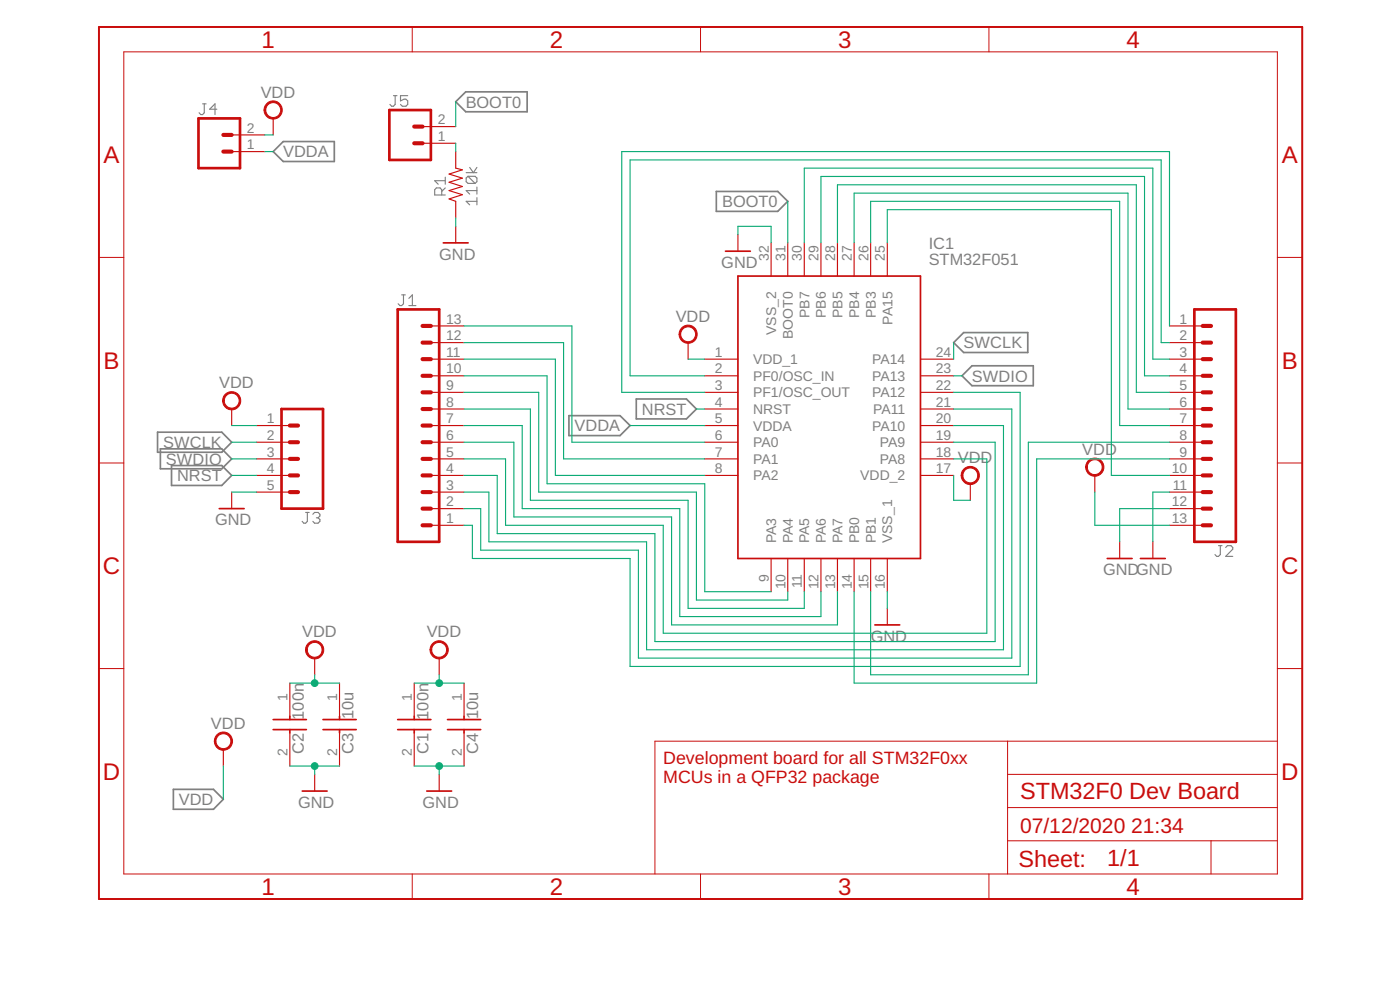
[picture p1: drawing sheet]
<svg xmlns="http://www.w3.org/2000/svg" width="210mm" height="148mm" viewBox="0 0 210 148" stroke-linecap="round" stroke-linejoin="round" font-family="sans-serif">
<g fill="none" stroke="#808080" stroke-width=".17">
<path d="M30.4 15.6h.5M30.6 15.6v1.3l-.2 .3h-.3l-.3-.3M32.5 16.4h-1.1l.8-.8v1.6M59 14.3h.5M59.2 14.3v1.3l-.2 .3h-.3l-.2-.3M61.1 14.3h-1.1v.8l.6-.2h.3l.2 .2v.5l-.2 .3h-.6l-.3-.3M66.2 29.2v-.8l-.2-.2h-.6l-.2 .2v.8h1.6M66.8 28.2l-.6 .5M66.8 27.1h-1.6l.5 .5M66.8 26.5v1.1M69.9 25.9h1.6M70.2 26.4h1l.3 .3v.5l-.3 .3"/>
<path d="M70.2 26.4l-.3 .3v.5l.3 .3h1M70.2 26.4l1 1.1M70.4 25.1l.6 .8 .5-.8M71.5 30.2h-1.6l.5 .5M71.5 28v1.1M71.5 29.6v1.1M71.5 28.6h-1.6l.5 .5M60.2 44.2h.6M60.5 44.2v1.3l-.3 .3h-.2l-.3-.3M61.3 45.8h1.1M61.3 44.7l.5-.5v1.6M45.8 76.8h.6"/>
<path d="M46.1 76.8v1.3l-.3 .3h-.2l-.3-.3M46.9 77l.3-.2h.5l.3 .2v.3l-.3 .3M47.4 77.6h.3M47.7 77.6l.3 .2v.3l-.3 .3h-.5l-.3-.3M182.7 81.7h.5M183 81.7v1.4l-.3 .3h-.3l-.2-.3M183.8 82l.2-.3h.6l.2 .3v.3l-1 1.1h1"/>
</g>
<path d="M68.3 15.2l1.5-1.4h9.2v2.9h-9.2zM41 22.7l1.5-1.5h7.6v3h-7.6zM107.4 28.7h9.2l1.5 1.5-1.5 1.5h-9.2zM95.4 59.8h7.5l1.5 1.5-1.5 1.5h-7.5zM143 51.3l1.5-1.5h9.6v3h-9.6zM144.2 56.3l1.5-1.5h9.2v3h-9.2zM23.6 64.7h9.7l1.4 1.6-1.4 1.5h-9.7zM24 67.2h9.3l1.4 1.5-1.4 1.5h-9.3zM25.7 69.7h7.6l1.4 1.5-1.4 1.5h-7.6zM85.3 62.3h7.7l1.5 1.5-1.5 1.5h-7.7zM26 118.3h6l1.5 1.4-1.5 1.5h-6z" fill="none" stroke="#808080" stroke-width=".25"/>
<g fill="none" stroke="#c90d0c" stroke-width=".25">
<path d="M66.5 36.4h3.7M108.8 37.6h3.7M110.6 41.4h27.4v42.3h-27.4zM32.9 76.2h3.7M131.2 93.6h3.7M166 83.7h3.7M171 83.7h3.7M41 107.8h4.9M41 109.3h4.9M43.5 107.3v.5M43.5 109.3v.5M45.3 118.5h3.7"/>
<path d="M48.4 107.8h5M48.4 109.3h5M50.9 107.3v.5M50.9 109.3v.5M59.6 107.8h5M59.6 109.3h5M62.1 107.3v.5M62.1 109.3v.5M64 118.5h3.7M67.1 107.8h5M67.1 109.3h5M69.6 107.3v.5"/>
<path d="M69.6 109.3v.5"/>
</g>
<g fill="none" stroke="#c90d0c" stroke-width=".17">
<path d="M41 17.7v2.5M63.4 19h4.9M34.7 22.7h5M34.7 20.2h5M63.4 21.5h4.9M68.3 22.7v2.5l1 .2-2 .7 2 .6-2 .6 2 .6-2 .7 2 .6-2 .6 1 .4v2.5M68.3 33.9v2.5M110.6 35.2v2.4M115.6 36.4v5M118.1 36.4v5M120.6 36.4v5M123.1 36.4v5"/>
<path d="M125.6 36.4v5M128.1 36.4v5M130.5 36.4v5M133 36.4v5M64.6 53.8h5M64.6 56.3h5M64.6 58.8h5M64.6 51.3h5M64.6 48.8h5M103.2 51.3v2.5M105.7 53.8h4.9M105.7 56.3h4.9"/>
<path d="M105.7 58.8h4.9M138 53.8h5M138 56.3h5M138 58.8h5M175.3 53.8h5M175.3 56.3h5M175.3 58.8h5M175.3 51.3h5M175.3 48.8h5M34.7 61.3v2.5M34.7 73.7v2.5M38.5 63.8h5"/>
<path d="M38.5 66.3h5M38.5 68.7h5M38.5 71.2h5M38.5 73.7h5M64.6 61.3h5M64.6 63.8h5M64.6 66.3h5M64.6 68.7h5M64.6 71.2h5M64.6 78.7h5M64.6 76.2h5M64.6 73.7h5"/>
<path d="M105.7 61.3h4.9M105.7 63.8h4.9M105.7 66.3h4.9M105.7 68.7h4.9M105.7 71.2h4.9M138 61.3h5M138 63.8h5M138 66.3h5M138 68.7h5M138 71.2h5M145.5 72.5v2.5M164.1 71.2v2.5"/>
<path d="M175.3 61.3h5M175.3 63.8h5M175.3 66.3h5M175.3 68.7h5M175.3 71.2h5M175.3 78.7h5M175.3 76.2h5M175.3 73.7h5M47.2 98.6v2.5M65.8 98.6v2.5M115.6 83.7v4.9M118.1 83.7v4.9"/>
<path d="M120.6 83.7v4.9M123.1 83.7v4.9M125.6 83.7v4.9M128.1 83.7v4.9M130.5 83.7v4.9M133 83.7v4.9M133 91.1v2.5M167.9 81.2v2.5M172.8 81.2v2.5M33.5 112.3v2.5M43.5 102.3v5M43.5 109.8v5"/>
<path d="M47.2 116v2.5M50.9 102.3v5M50.9 109.8v5M62.1 102.3v5M62.1 109.8v5M65.8 116v2.5M69.6 102.3v5M69.6 109.8v5"/>
</g>
<path d="M29.8 17.7h6.2v7.5h-6.2zM58.4 16.5h6.2v7.5h-6.2zM59.6 46.4h6.2v34.8h-6.2zM179.1 46.4h6.2v34.8h-6.2zM42.2 61.3h6.2v14.9h-6.2z" fill="none" stroke="#c90d0c" stroke-width=".4"/>
<g fill="none" stroke="#c90d0c" stroke-width=".61">
<path d="M62.1 19h1.3M33.5 20.2h1.2M33.5 22.7h1.2M62.1 21.5h1.3M63.4 58.8h1.2M63.4 56.3h1.2M63.4 53.8h1.2M63.4 51.3h1.2M63.4 48.8h1.2M180.3 58.8h1.3M180.3 56.3h1.3M180.3 53.8h1.3"/>
<path d="M180.3 51.3h1.3M180.3 48.8h1.3M43.5 73.7h1.2M43.5 68.7h1.2M43.5 71.2h1.2M43.5 66.3h1.2M43.5 63.8h1.2M63.4 73.7h1.2M63.4 76.2h1.2M63.4 78.7h1.2M63.4 68.7h1.2M63.4 71.2h1.2"/>
<path d="M63.4 66.3h1.2M63.4 63.8h1.2M63.4 61.3h1.2M180.3 73.7h1.3M180.3 76.2h1.3M180.3 78.7h1.3M180.3 68.7h1.3M180.3 71.2h1.3M180.3 66.3h1.3M180.3 63.8h1.3M180.3 61.3h1.3"/>
</g>
<g fill="#c90d0c" stroke="#c90d0c" stroke-width=".15">
<path d="M102.2 49.1a1.36 1.36 0 0 1 2.1 .3 1.36 1.36 0 0 1-.7 2 1.36 1.36 0 0 1-1.8-1.3h.2a1.13 1.13 0 0 1 1.6-1.1 1.13 1.13 0 0 1 .3 1.9 1.13 1.13 0 0 1-1.8-.5l-.1-.3h-.2l.1-.4z" fill-rule="evenodd"/>
<path d="M144.5 70.3a1.37 1.37 0 0 1 2.1 .2 1.37 1.37 0 0 1-.8 2.1 1.37 1.37 0 0 1-1.7-1.4h.3a1.11 1.11 0 0 1 1.5-1 1.11 1.11 0 0 1 .3 1.8 1.11 1.11 0 0 1-1.8-.5v-.3h-.3l.2-.6z" fill-rule="evenodd"/>
<path d="M163.1 69a1.37 1.37 0 0 1 2.2 .2 1.37 1.37 0 0 1-.8 2.1 1.37 1.37 0 0 1-1.7-1.3h.2a1.12 1.12 0 0 1 1.7-1 1.12 1.12 0 0 1 .1 1.9 1.12 1.12 0 0 1-1.8-.6v-.3h-.2v-.4z" fill-rule="evenodd"/>
<path d="M33.7 59.1a1.37 1.37 0 0 1 2.2 .2 1.37 1.37 0 0 1-.8 2.1 1.37 1.37 0 0 1-1.7-1.4h.2a1.13 1.13 0 0 1 1.6-1 1.13 1.13 0 0 1 .3 1.8 1.13 1.13 0 0 1-1.8-.5l-.1-.3h-.2l.1-.6z" fill-rule="evenodd"/>
<path d="M32.5 110.1a1.36 1.36 0 0 1 2.2 .2 1.36 1.36 0 0 1-.8 2 1.36 1.36 0 0 1-1.8-1.3h.3a1.13 1.13 0 0 1 1.5-1 1.13 1.13 0 0 1 .3 1.9 1.13 1.13 0 0 1-1.8-.6v-.3h-.3l.1-.3z" fill-rule="evenodd"/>
<path d="M46.2 96.4a1.37 1.37 0 0 1 2.2 .3 1.37 1.37 0 0 1-.9 2 1.37 1.37 0 0 1-1.7-1.4h.3a1.11 1.11 0 0 1 1.5-1 1.11 1.11 0 0 1 .3 1.9 1.11 1.11 0 0 1-1.8-.6v-.3h-.3l.2-.6z" fill-rule="evenodd"/>
<path d="M64.9 96.4a1.37 1.37 0 0 1 2.1 .3 1.37 1.37 0 0 1-.8 2 1.37 1.37 0 0 1-1.7-1.4h.2a1.12 1.12 0 0 1 1.7-.9 1.12 1.12 0 0 1 .1 1.9 1.12 1.12 0 0 1-1.8-.7v-.3h-.2l.1-.6z" fill-rule="evenodd"/>
<path d="M40 15.6a1.37 1.37 0 0 1 2.1 .2 1.37 1.37 0 0 1-.8 2 1.37 1.37 0 0 1-1.7-1.3h.2a1.13 1.13 0 0 1 1.6-1.1 1.13 1.13 0 0 1 .3 1.9 1.13 1.13 0 0 1-1.8-.5l-.1-.3h-.2l.2-.7z" fill-rule="evenodd"/>
</g>
<g fill="none" stroke="#c90d0c" stroke-width=".15">
<path d="M18.6 7.8h172.9v123.1h-172.9zM61.8 4v3.8M105 4v3.8M148.3 4v3.8M14.8 38.6h3.8M191.5 38.6h3.7M14.8 69.4h3.8M191.5 69.4h3.7M14.8 100.2h3.8M151.1 111v19.9M151.1 116h40.4M191.5 111h-93.3v19.9"/>
<path d="M191.5 100.2h3.7M61.8 130.9v3.8M105 130.9v3.8M148.3 130.9v3.8M151.1 126h40.4M151.1 121h40.4M181.6 126v4.9"/>
</g>
<path d="M14.8 4h180.4v130.7h-180.4z" fill="none" stroke="#c90d0c" stroke-width=".3"/>
<g fill="none" stroke="#0dab76" stroke-width=".17">
<path d="M68.3 15.2v3.8M39.7 20.2h1.3M39.7 22.7h1.3M68.3 21.5v1.2M68.3 32.7v1.2M110.6 35.2v-1.3h5v2.5M118.1 30.2v6.2M120.6 36.4v-11.2h52.2v28.6h2.5M123.1 36.4v-10h48.5v29.9h3.7M125.6 36.4v-8.7h44.8v31.1h4.9M128.1 36.4v-7.5h41v32.4h6.2M130.5 36.4v-6.2h37.4v33.6h7.4"/>
<path d="M133 36.4v-5h33.6v39.8h8.7M69.6 53.8h13.7v17.4h22.4M69.6 48.8h16.1v17.5h20M69.6 56.3h12.4v16.2h23.7v16.1h9.9M69.6 51.3h14.9v17.4h21.2M69.6 58.8h11.2v14.9h23.6v16.2h13.7v-1.3M103.2 53.8h2.5M143 51.3v2.5M143 58.8h10v41h-58.5v-16.1h-23.7v-5h-1.2M143 56.3h1.2M175.3 51.3h-1.2v-27.3h-79.6v32.3h11.2M175.3 48.8v-26.1h-82.1v36.1h12.5"/>
<path d="M34.7 63.8h3.8M34.7 66.3h3.8M34.7 68.7h3.8M34.7 71.2h3.8M34.7 73.7h3.8M69.6 61.3h9.9v13.7h23.7v16.1h17.4v-2.5M69.6 63.8h8.7v12.4h23.6v16.2h21.2v-3.8M69.6 68.7h6.2v10h23.6v16.2h48.6v-26.2h-5M69.6 66.3h7.4v11.1h23.7v16.2h24.9v-5M94.5 63.8h11.2M104.4 61.3h1.3M143 71.2v3.8h2.5"/>
<path d="M143 63.8h7.5v33.5h-53.6v-16.1h-23.6v-7.5h-3.7M143 66.3h6.2v29.8h-51v-16.2h-23.7v-8.7h-4.9M143 61.3h8.7v37.3h-56v-16.2h-23.6v-6.2h-2.5M164.1 73.7v5h11.2M175.3 68.7h-19.9v33.6h-27.3v-13.7M175.3 66.3h-21.1v34.8h-23.7v-12.5M175.3 73.7h-2.5v7.5M175.3 76.2h-7.4v5M133 88.6v2.5M33.5 114.8v4.9M43.5 102.3h7.4M43.5 114.8h7.4"/>
<path d="M47.2 101.1v1.2M47.2 114.8v1.2M62.1 102.3h7.5M62.1 114.8h7.5M65.8 101.1v1.2M65.8 114.8v1.2"/>
</g>
<g fill="#0dab76" stroke="#0dab76" stroke-width=".15">
<circle cx="65.8" cy="102.3" r=".51"/>
<circle cx="47.2" cy="102.3" r=".51"/>
<circle cx="65.8" cy="114.8" r=".51"/>
<circle cx="47.2" cy="114.8" r=".51"/>
</g>
<g font-size="3.6" fill="#c90d0c">
<text x="39.2" y="7.2">1</text>
<text x="82.4" y="7.2">2</text>
<text x="125.7" y="7.2">3</text>
<text x="168.9" y="7.2">4</text>
<text x="15.5" y="24.4">A</text>
<text x="192.2" y="24.4">A</text>
<text x="15.5" y="55.2">B</text>
<text x="192.2" y="55.2">B</text>
<text x="15.4" y="86">C</text>
<text x="192.1" y="86">C</text>
<text x="15.4" y="116.8">D</text>
<text x="192.1" y="116.8">D</text>
<text x="39.2" y="134.1">1</text>
<text x="82.4" y="134.1">2</text>
<text x="125.7" y="134.1">3</text>
<text x="168.9" y="134.1">4</text>
</g>
<g font-size="3.5" fill="#c90d0c">
<text x="152.9" y="119.7">STM32F0 Dev Board</text>
<text x="152.7" y="129.8">Sheet:</text>
<text x="166" y="129.7">1/1</text>
</g>
<g font-size="3.2" fill="#c90d0c">
<text x="152.9" y="124.7">07/12/2020</text>
<text x="169.6" y="124.7">21:34</text>
</g>
<g font-size="2.7" fill="#c90d0c">
<text x="99.4" y="114.4">Development board for all STM32F0xx</text>
<text x="99.4" y="117.3">MCUs in a QFP32 package</text>
</g>
<g font-size="2.5" fill="#808080">
<text x="39.1" y="14.6">VDD</text>
<text x="69.8" y="16.1">BOOT0</text>
<text x="42.5" y="23.6">VDDA</text>
<text x="108.3" y="31">BOOT0</text>
<text x="65.8" y="38.9">GND</text>
<text x="108.1" y="40.1">GND</text>
<text x="139.3" y="39.7">STM32F051</text>
<text x="139.3" y="37.3">IC1</text>
<text x="101.3" y="48.2">VDD</text>
<text x="144.5" y="52.2">SWCLK</text>
<text x="32.9" y="58.2">VDD</text>
<text x="145.7" y="57.2">SWDIO</text>
<text x="86.2" y="64.6">VDDA</text>
<text x="96.2" y="62.1">NRST</text>
<text x="24.5" y="67.1">SWCLK</text>
<text x="24.9" y="69.6">SWDIO</text>
<text x="143.6" y="69.4">VDD</text>
<text x="162.3" y="68.1">VDD</text>
<text x="26.6" y="72.1">NRST</text>
<text x="32.2" y="78.7">GND</text>
<text x="165.4" y="86.2">GNDGND</text>
<text x="45.3" y="95.5">VDD</text>
<text x="64" y="95.5">VDD</text>
<text x="130.5" y="96.1">GND</text>
<text x="45.6" y="107.8" transform="rotate(-90 45.6 107.8)">100n</text>
<text x="53" y="107.7" transform="rotate(-90 53 107.7)">10u</text>
<text x="64.2" y="107.8" transform="rotate(-90 64.2 107.8)">100n</text>
<text x="71.7" y="107.7" transform="rotate(-90 71.7 107.7)">10u</text>
<text x="31.6" y="109.2">VDD</text>
<text x="45.6" y="112.9" transform="rotate(-90 45.6 112.9)">C2</text>
<text x="53" y="112.9" transform="rotate(-90 53 112.9)">C3</text>
<text x="64.2" y="112.9" transform="rotate(-90 64.2 112.9)">C1</text>
<text x="71.7" y="112.9" transform="rotate(-90 71.7 112.9)">C4</text>
<text x="26.8" y="120.6">VDD</text>
<text x="44.7" y="121">GND</text>
<text x="63.4" y="121">GND</text>
</g>
<g font-size="2.1" fill="#808080">
<text x="37" y="22.4">1</text>
<text x="37" y="19.9">2</text>
<text x="65.6" y="21.1">1</text>
<text x="65.6" y="18.6">2</text>
<text x="115.3" y="39.1" transform="rotate(-90 115.3 39.1)">32</text>
<text x="117.8" y="39.1" transform="rotate(-90 117.8 39.1)">31</text>
<text x="120.2" y="39.1" transform="rotate(-90 120.2 39.1)">30</text>
<text x="122.7" y="39.1" transform="rotate(-90 122.7 39.1)">29</text>
<text x="125.2" y="39.1" transform="rotate(-90 125.2 39.1)">28</text>
<text x="127.7" y="39.1" transform="rotate(-90 127.7 39.1)">27</text>
<text x="130.2" y="39.1" transform="rotate(-90 130.2 39.1)">26</text>
<text x="132.7" y="39.1" transform="rotate(-90 132.7 39.1)">25</text>
<text x="121.3" y="47.6" transform="rotate(-90 121.3 47.6)">PB7</text>
<text x="123.8" y="47.6" transform="rotate(-90 123.8 47.6)">PB6</text>
<text x="126.3" y="47.6" transform="rotate(-90 126.3 47.6)">PB5</text>
<text x="128.8" y="47.6" transform="rotate(-90 128.8 47.6)">PB4</text>
<text x="131.3" y="47.6" transform="rotate(-90 131.3 47.6)">PB3</text>
<text x="66.9" y="53.5">11</text>
<text x="66.9" y="51">12</text>
<text x="66.9" y="48.5">13</text>
<text x="107.2" y="53.5">1</text>
<text x="116.4" y="50.2" transform="rotate(-90 116.4 50.2)">VSS_2</text>
<text x="118.9" y="50.8" transform="rotate(-90 118.9 50.8)">BOOT0</text>
<text x="133.8" y="48.6" transform="rotate(-90 133.8 48.6)">PA15</text>
<text x="140.3" y="53.5">24</text>
<text x="176.9" y="48.5">1</text>
<text x="176.9" y="51">2</text>
<text x="176.9" y="53.5">3</text>
<text x="66.9" y="58.4">9</text>
<text x="66.9" y="56">10</text>
<text x="107.2" y="56">2</text>
<text x="107.2" y="58.4">3</text>
<text x="112.9" y="54.6">VDD_1</text>
<text x="112.9" y="57">PF0/OSC_IN</text>
<text x="112.9" y="59.5">PF1/OSC_OUT</text>
<text x="130.7" y="54.6">PA14</text>
<text x="130.7" y="57.1">PA13</text>
<text x="130.7" y="59.5">PA12</text>
<text x="140.3" y="56">23</text>
<text x="140.3" y="58.4">22</text>
<text x="176.9" y="56">4</text>
<text x="176.9" y="58.4">5</text>
<text x="40" y="63.4">1</text>
<text x="40" y="65.9">2</text>
<text x="66.9" y="65.9">6</text>
<text x="66.9" y="63.4">7</text>
<text x="66.9" y="60.9">8</text>
<text x="107.2" y="60.9">4</text>
<text x="107.2" y="63.4">5</text>
<text x="107.2" y="65.9">6</text>
<text x="112.9" y="62">NRST</text>
<text x="112.9" y="64.5">VDDA</text>
<text x="130.7" y="64.5">PA10</text>
<text x="130.9" y="62">PA11</text>
<text x="140.3" y="60.9">21</text>
<text x="140.3" y="63.4">20</text>
<text x="140.3" y="65.9">19</text>
<text x="176.9" y="60.9">6</text>
<text x="176.9" y="63.4">7</text>
<text x="176.9" y="65.9">8</text>
<text x="40" y="68.4">3</text>
<text x="40" y="70.9">4</text>
<text x="66.9" y="70.9">4</text>
<text x="66.9" y="68.4">5</text>
<text x="107.2" y="68.4">7</text>
<text x="107.2" y="70.9">8</text>
<text x="112.9" y="67">PA0</text>
<text x="112.9" y="69.5">PA1</text>
<text x="112.9" y="72">PA2</text>
<text x="129" y="72">VDD_2</text>
<text x="131.9" y="67">PA9</text>
<text x="131.9" y="69.5">PA8</text>
<text x="140.3" y="68.4">18</text>
<text x="140.3" y="70.9">17</text>
<text x="175.7" y="70.9">10</text>
<text x="176.9" y="68.4">9</text>
<text x="40" y="73.4">5</text>
<text x="66.9" y="75.9">2</text>
<text x="66.9" y="73.4">3</text>
<text x="175.7" y="75.9">12</text>
<text x="175.8" y="73.4">11</text>
<text x="66.9" y="78.3">1</text>
<text x="116.4" y="81.4" transform="rotate(-90 116.4 81.4)">PA3</text>
<text x="118.8" y="81.4" transform="rotate(-90 118.8 81.4)">PA4</text>
<text x="121.3" y="81.4" transform="rotate(-90 121.3 81.4)">PA5</text>
<text x="123.8" y="81.4" transform="rotate(-90 123.8 81.4)">PA6</text>
<text x="126.3" y="81.4" transform="rotate(-90 126.3 81.4)">PA7</text>
<text x="128.8" y="81.4" transform="rotate(-90 128.8 81.4)">PB0</text>
<text x="131.3" y="81.4" transform="rotate(-90 131.3 81.4)">PB1</text>
<text x="133.8" y="81.4" transform="rotate(-90 133.8 81.4)">VSS_1</text>
<text x="175.7" y="78.3">13</text>
<text x="115.3" y="87.1" transform="rotate(-90 115.3 87.1)">9</text>
<text x="117.8" y="88.3" transform="rotate(-90 117.8 88.3)">10</text>
<text x="120.2" y="88.1" transform="rotate(-90 120.2 88.1)">11</text>
<text x="122.7" y="88.3" transform="rotate(-90 122.7 88.3)">12</text>
<text x="125.2" y="88.3" transform="rotate(-90 125.2 88.3)">13</text>
<text x="127.7" y="88.3" transform="rotate(-90 127.7 88.3)">14</text>
<text x="130.2" y="88.3" transform="rotate(-90 130.2 88.3)">15</text>
<text x="132.7" y="88.3" transform="rotate(-90 132.7 88.3)">16</text>
<text x="43.1" y="105" transform="rotate(-90 43.1 105)">1</text>
<text x="50.6" y="105" transform="rotate(-90 50.6 105)">1</text>
<text x="61.8" y="105" transform="rotate(-90 61.8 105)">1</text>
<text x="69.2" y="105" transform="rotate(-90 69.2 105)">1</text>
<text x="43.1" y="113.2" transform="rotate(-90 43.1 113.2)">2</text>
<text x="50.6" y="113.2" transform="rotate(-90 50.6 113.2)">2</text>
<text x="61.8" y="113.2" transform="rotate(-90 61.8 113.2)">2</text>
<text x="69.2" y="113.2" transform="rotate(-90 69.2 113.2)">2</text>
</g>
</svg>
